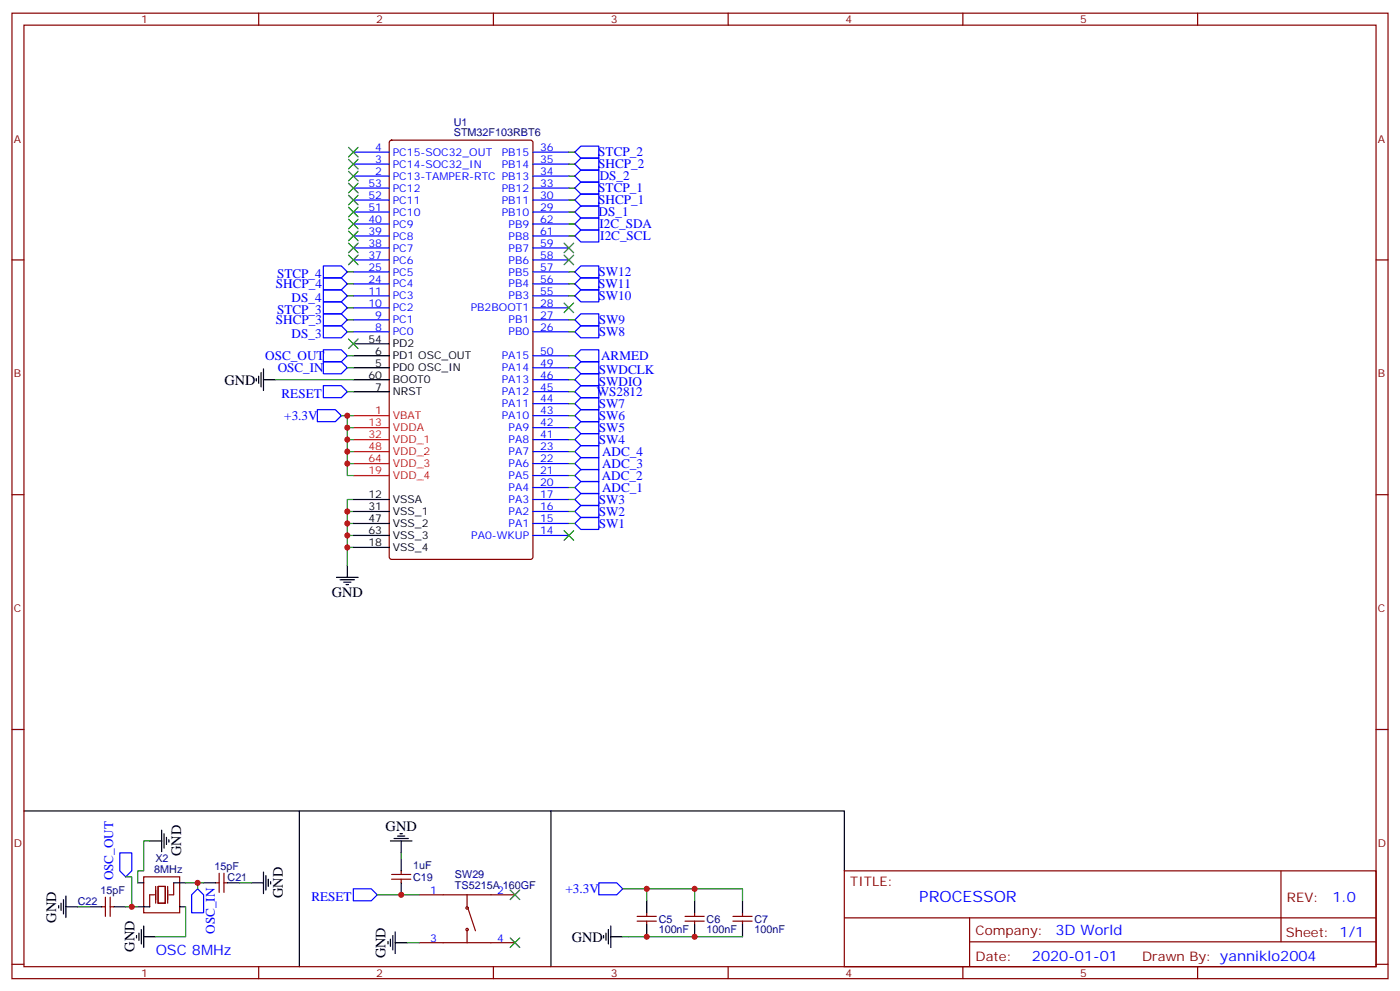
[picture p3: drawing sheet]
<svg xmlns="http://www.w3.org/2000/svg" width="412mm" height="292mm" viewBox="0 0 412 292" stroke-linecap="round" stroke-linejoin="round" font-family="sans-serif">
<path d="M7.1 238.8h81.1v45.9M88.2 238.8h74.1v45.9M162.3 238.8h86.4v17.7" fill="none" stroke="#000" stroke-width=".35"/>
<g fill="none" stroke="#870000" stroke-width=".35">
<path d="M3.5 3.9h405.4v284.3h-405.4zM7.1 7.4h398.2v277.3h-398.2zM76.2 3.9v3.5M145.3 3.9v3.5M214.5 3.9v3.5M283.6 3.9v3.5M352.8 3.9v3.5M3.5 76.6h3.6M405.3 76.6h3.6M3.5 145.7h3.6M405.3 145.7h3.6M3.5 214.8h3.6"/>
<path d="M405.3 214.8h3.6M248.7 256.5h156.6v28.2h-156.6zM377.3 256.5v20.9M248.7 270.3h156.5M285.6 277.4h119.6M285.6 270.3v14.1M3.5 284h3.6M76.2 284.7v3.5M145.3 284.7v3.5M214.5 284.7v3.5M283.6 284.7v3.5M352.8 284.7v3.5"/>
<path d="M405.3 284h3.6"/>
</g>
<path d="M114.9 41.5l.5-.2h40.9l.6 .4 .1 122.3-.5 .7h-41.1l-.7-.4v-122.3z" fill="#fff" stroke="#800000" stroke-width=".35"/>
<path d="M104.1 122.4h10.6M104.1 125.9h10.6M104.1 129.5h10.6M104.1 133h10.6M104.1 136.5h10.6M104.1 140.1h10.6" fill="none" stroke="#f00" stroke-width=".35"/>
<g fill="none" stroke="#00f" stroke-width=".35">
<path d="M104.1 51.9h10.6M104.1 48.3h10.6M104.1 44.8h10.6M104.1 58.9h10.6M104.1 55.4h10.6M157 51.9h10.6M157 48.3h10.6M157 44.8h10.6M157 58.9h10.6M157 55.4h10.6M169.3 55.4l1.8-1.8h5.3v3.6h-5.3zM169.3 51.9l1.8-1.8h5.3v3.5h-5.3z"/>
<path d="M169.3 48.3l1.8-1.7h5.3v3.5h-5.3zM169.3 44.8l1.8-1.8h5.3v3.6h-5.3zM171.1 57.2h5.3v3.5h-5.3l-1.8-1.8zM95.2 78.3h5.3l1.8 1.8-1.8 1.7h-5.3zM104.1 62.4h10.6M104.1 76.6h10.6M104.1 73h10.6M104.1 69.5h10.6M104.1 66h10.6M157 62.4h10.6M157 76.6h10.6M157 73h10.6"/>
<path d="M157 69.5h10.6M157 66h10.6M169.3 69.5l1.8-1.8h5.3v3.6h-5.3zM169.3 66l1.8-1.8h5.3v3.5h-5.3zM169.3 62.4l1.8-1.7h5.3v3.5h-5.3zM95.2 96h5.3l1.8 1.7-1.8 1.8h-5.3zM95.2 92.4h5.3l1.8 1.8-1.8 1.8h-5.3zM95.2 88.9h5.3l1.8 1.8-1.8 1.7h-5.3zM95.2 85.4h5.3l1.8 1.7-1.8 1.8h-5.3zM95.2 81.8h5.3l1.8 1.8-1.8 1.8h-5.3zM104.1 97.7h10.6M104.1 94.2h10.6"/>
<path d="M104.1 90.7h10.6M104.1 87.1h10.6M104.1 83.6h10.6M104.1 80.1h10.6M157 97.7h10.6M157 94.2h10.6M157 90.7h10.6M157 87.1h10.6M157 83.6h10.6M157 80.1h10.6M169.3 97.7l1.8-1.7h5.3v3.5h-5.3zM169.3 94.2l1.8-1.8h5.3v3.6h-5.3z"/>
<path d="M169.3 87.1l1.8-1.7h5.3v3.5h-5.3zM169.3 83.6l1.8-1.8h5.3v3.6h-5.3zM169.3 80.1l1.8-1.8h5.3v3.5h-5.3zM95.2 113.6h5.3l1.8 1.8-1.8 1.7h-5.3zM95.2 106.5h5.3l1.8 1.8-1.8 1.8h-5.3zM95.2 103h5.3l1.8 1.8-1.8 1.7h-5.3zM157 118.9h10.6M157 115.4h10.6M157 111.8h10.6M157 108.3h10.6M157 104.8h10.6M169.3 111.8l1.8-1.7h5.3v3.5h-5.3z"/>
<path d="M169.3 108.3l1.8-1.8h5.3v3.6h-5.3zM169.3 104.8l1.8-1.8h5.3v3.5h-5.3zM169.3 115.4l1.8-1.8h5.3v3.5h-5.3zM169.3 118.9l1.8-1.8h5.3v3.6h-5.3zM93.5 120.7h5.3l1.7 1.7-1.7 1.8h-5.3zM157 136.5h10.6M157 133h10.6M157 129.5h10.6M157 125.9h10.6M157 122.4h10.6M169.3 133l1.8-1.8h5.3v3.6h-5.3zM169.3 136.5l1.8-1.7h5.3v3.5h-5.3z"/>
<path d="M169.3 129.5l1.8-1.8h5.3v3.5h-5.3zM169.3 125.9l1.8-1.7h5.3v3.5h-5.3zM169.3 122.4l1.8-1.7h5.3v3.5h-5.3zM157 157.7h10.6M157 154.2h10.6M157 150.6h10.6M157 147.1h10.6M157 143.6h10.6M157 140.1h10.6M169.3 143.6l1.8-1.8h5.3v3.5h-5.3zM169.3 140.1l1.8-1.8h5.3v3.5h-5.3zM169.3 154.2l1.8-1.8h5.3v3.5h-5.3z"/>
<path d="M169.3 150.6l1.8-1.7h5.3v3.5h-5.3zM169.3 147.1l1.8-1.8h5.3v3.6h-5.3zM35.3 251.2h3.5v5.3l-1.8 1.7-1.7-1.7zM176.4 260h5.3l1.7 1.8-1.7 1.7h-5.3zM58.2 261.8l1.8 1.7v5.3h-3.6v-5.3zM104.1 261.8h5.3l1.7 1.7-1.7 1.8h-5.3z"/>
</g>
<g fill="none" stroke="#000" stroke-width=".35">
<path d="M75.5 111.5v.7M76.2 110.8v2.1M76.9 109.7v4.2M77.6 111.8h3.5M77.6 108.7v6.3M104.1 108.3h10.6M104.1 104.8h10.6M104.1 115.4h10.6M104.1 101.2h10.6M104.1 111.8h10.6M104.1 147.1h10.6M104.1 150.6h10.6"/>
<path d="M104.1 154.2h10.6M104.1 157.7h10.6M99.1 170h6.4M100.2 170.7h4.2M101.2 171.4h2.2M102 172.2h.7M102.3 166.5v3.5M104.1 161.2h10.6M40.6 260h1.7M44.1 247.6h3.5M47.6 244.5v6.3M48.3 245.5v4.3"/>
<path d="M49 246.6v2.1M49.7 247.3v.7M51.2 260h3.5M60 260h3.5M67 260h3.6M74.1 260h3.5M77.6 256.8v6.4M78.3 257.9v4.2M79 258.9v2.2M79.7 259.6v.7M115 247.6h6.4M116.1 246.9h4.2"/>
<path d="M117.1 246.2h2.1M117.8 245.5h.7M118.2 247.6v3.6M118.2 252.9v3.6M118.2 260v3.5M17.3 266.7v.7M18 266v2.1M18.7 264.9v4.3M19.4 267.1h3.5M19.4 263.9v6.3M26.5 267.1h3.5M33.5 267.1h3.5"/>
<path d="M40.2 275.5v.7M40.6 267.1h3.5M40.9 274.8v2.1M41.6 273.8v4.2M42.3 275.9h3.6M42.3 272.7v6.3M52.9 267.1h1.8M114.3 277.3v.7M115 276.6v2.1M115.7 275.5v4.3M116.4 277.6h3.5M116.4 274.5v6.3"/>
<path d="M177.8 275.5v.7M178.5 274.8v2.1M179.2 273.8v4.2M179.9 275.9h3.5M179.9 272.7v6.3M190.5 265.3v3.5M190.5 272.3v3.6M204.6 265.3v3.5M204.6 272.3v3.6M218.7 265.3v3.5M218.7 272.3v3.6"/>
</g>
<g fill="none" stroke="#870000" stroke-width=".35">
<path d="M42.3 258.2h10.6v10.6h-10.6zM51.2 260v3.5h-1.5M63.5 260h1.1M64.6 257.2v5.6M66 257.2v5.6M66 260h1M115.4 258.9h5.6M115.4 257.5h5.6M118.2 256.5v1M118.2 258.9v1.1M30 267.1h1M31 264.2v5.7"/>
<path d="M32.5 264.2v5.7M32.5 267.1h1M45.5 263.5h-1.4v3.6M45.9 261.1v4.9M46.6 261.1h2.1v4.9h-2.1zM49.4 261.1v4.9M123.5 263.5h28.2M123.5 277.6h28.2M137.6 263.5v3.6M137.6 274.1v3.5M137.9 267.8l2.2 6.3M187.7 269.9h5.6"/>
<path d="M187.7 271.3h5.6M190.5 268.8v1.1M190.5 271.3v1M201.8 269.9h5.6M201.8 271.3h5.6M204.6 268.8v1.1M204.6 271.3v1M215.9 269.9h5.6M215.9 271.3h5.6M218.7 268.8v1.1M218.7 271.3v1"/>
<circle cx="137.6" cy="273.8" r=".35"/>
<circle cx="137.6" cy="267.4" r=".35"/>
</g>
<g fill="none" stroke="#008700" stroke-width=".35">
<path d="M167.6 58.9h1.7M167.6 55.4h1.7M167.6 51.9h1.7M167.6 48.3h1.7M167.6 44.8h1.7M167.6 69.5h1.7M167.6 66h1.7M167.6 62.4h1.7M102.3 97.7h1.8M102.3 94.2h1.8M102.3 87.1h1.8M102.3 83.6h1.8"/>
<path d="M102.3 80.1h1.8M102.3 90.7h1.8M167.6 97.7h1.7M167.6 94.2h1.7M167.6 87.1h1.7M167.6 83.6h1.7M167.6 80.1h1.7M81.1 111.8h23M102.3 115.4h1.8M102.3 108.3h1.8M102.3 104.8h1.8M167.6 115.4h1.7"/>
<path d="M167.6 111.8h1.7M167.6 108.3h1.7M167.6 104.8h1.7M167.6 118.9h1.7M100.5 122.4h3.6M102.3 122.4v17.7h1.8M102.3 125.9h1.8M102.3 129.5h1.8M102.3 133h1.8M102.3 136.5h1.8M167.6 122.4h1.7M167.6 125.9h1.7"/>
<path d="M167.6 129.5h1.7M167.6 133h1.7M167.6 136.5h1.7M102.3 157.7h1.8M102.3 154.2h1.8M102.3 150.6h1.8M104.1 147.1h-1.8v19.4M167.6 154.2h1.7M167.6 150.6h1.7M167.6 143.6h1.7M167.6 140.1h1.7M167.6 147.1h1.7"/>
<path d="M102.3 161.2h1.8M37 258.2h1.8v8.9M44.1 247.6h-1.8v8.9h-1.7v3.5M54.7 260h5.3M58.2 260v1.8M70.6 260h3.5M118.2 251.2v1.7M22.9 267.1h3.6M37 267.1h3.6M54.7 267.1v8.8h-8.8M111.1 263.5h12.4M119.9 277.6h3.6"/>
<path d="M183.4 275.9h35.3M183.4 261.8h7.1M190.5 265.3v-3.5h14.1v3.5M204.6 261.8h14.1v3.5"/>
</g>
<g fill="#c00">
<circle cx="190.5" cy="261.8" r=".88"/>
<circle cx="204.6" cy="261.8" r=".88"/>
<circle cx="204.6" cy="275.9" r=".88"/>
<circle cx="102.3" cy="136.5" r=".88"/>
<circle cx="102.3" cy="133" r=".88"/>
<circle cx="102.3" cy="125.9" r=".88"/>
<circle cx="102.3" cy="150.6" r=".88"/>
<circle cx="102.3" cy="157.7" r=".88"/>
<circle cx="102.3" cy="161.2" r=".88"/>
<circle cx="118.2" cy="263.5" r=".88"/>
<circle cx="58.2" cy="260" r=".88"/>
<circle cx="38.8" cy="267.1" r=".88"/>
<circle cx="102.3" cy="154.2" r=".88"/>
<circle cx="102.3" cy="122.4" r=".88"/>
<circle cx="102.3" cy="129.5" r=".88"/>
<circle cx="190.5" cy="275.9" r=".88"/>
</g>
<g fill="#c00" stroke="#008700" stroke-width=".35">
<path d="M150.3 262.1l2.8 2.8zM150.3 264.9l2.8-2.8z"/>
<path d="M150.3 276.2l2.8 2.8zM150.3 279l2.8-2.8z"/>
<path d="M166.2 89.3l2.8 2.8zM169 89.3l-2.8 2.8z"/>
<path d="M102.7 43.4l2.8 2.8zM105.5 43.4l-2.8 2.8z"/>
<path d="M102.7 46.9l2.8 2.8zM105.5 46.9l-2.8 2.8z"/>
<path d="M102.7 50.4l2.8 2.9zM105.5 50.4l-2.8 2.9z"/>
<path d="M102.7 99.8l2.8 2.9zM105.5 99.8l-2.8 2.9z"/>
<path d="M166.2 156.3l2.8 2.8zM169 156.3l-2.8 2.8z"/>
<path d="M166.2 71.6l2.8 2.8zM169 71.6l-2.8 2.8z"/>
<path d="M166.2 75.1l2.8 2.9zM169 75.1l-2.8 2.9z"/>
<path d="M102.7 54l2.8 2.8zM105.5 54l-2.8 2.8z"/>
<path d="M102.7 57.5l2.8 2.8zM105.5 57.5l-2.8 2.8z"/>
<path d="M102.7 61l2.8 2.9zM105.5 61l-2.8 2.9z"/>
<path d="M102.7 64.6l2.8 2.8zM105.5 64.6l-2.8 2.8z"/>
<path d="M102.7 68.1l2.8 2.8zM105.5 68.1l-2.8 2.8z"/>
<path d="M102.7 71.6l2.8 2.8zM105.5 71.6l-2.8 2.8z"/>
<path d="M102.7 75.1l2.8 2.9zM105.5 75.1l-2.8 2.9z"/>
</g>
<text font-size="4.6" fill="#00f" x="270.8" y="265.5">PROCESSOR</text>
<g font-size="4.2">
<text x="66.2" y="113.3">GND</text>
<text x="97.7" y="175.7">GND</text>
<text x="113.6" y="244.8">GND</text>
<text x="53.3" y="252.1" transform="rotate(-90 53.3 252.1)">GND</text>
<text x="83.3" y="264.5" transform="rotate(-90 83.3 264.5)">GND</text>
<text x="16.6" y="271.8" transform="rotate(-90 16.6 271.8)">GND</text>
<text x="39.6" y="280.3" transform="rotate(-90 39.6 280.3)">GND</text>
<text x="168.5" y="277.3">GND</text>
<text x="113.6" y="282.2" transform="rotate(-90 113.6 282.2)">GND</text>
</g>
<g font-size="4.2" fill="#00f">
<text x="392.5" y="265.7">1.0</text>
<text x="310.9" y="275.3">3D World</text>
<text x="45.9" y="281.2">OSC 8MHz</text>
<text x="304" y="283.1">2020-01-01</text>
</g>
<g font-size="3.9" fill="#00f">
<text x="176.2" y="46.1">STCP_2</text>
<text x="176.2" y="49.6">SHCP_2</text>
<text x="176.7" y="53.1">DS_2</text>
<text x="176.2" y="56.6">STCP_1</text>
<text x="176.2" y="60.1">SHCP_1</text>
<text x="176.3" y="63.7">DS_1</text>
<text x="176.6" y="67.2">I2C_SDA</text>
<text x="176.8" y="70.8">I2C_SCL</text>
<text x="81.6" y="81.8">STCP_4</text>
<text x="176.3" y="81.3">SW12</text>
<text x="81.3" y="84.9">SHCP_4</text>
<text x="85.9" y="88.9">DS_4</text>
<text x="176.2" y="84.8">SW11</text>
<text x="176.3" y="88.4">SW10</text>
<text x="81.3" y="95.5">SHCP_3</text>
<text x="81.6" y="92.4">STCP_3</text>
<text x="176.4" y="95.4">SW9</text>
<text x="85.9" y="99.5">DS_3</text>
<text x="176.4" y="99">SW8</text>
<text x="78.1" y="106">OSC_OUT</text>
<text x="177.1" y="106.1">ARMED</text>
<text x="81.8" y="109.5">OSC_IN</text>
<text x="176.4" y="113.6">SWDIO</text>
<text x="176.4" y="110.1">SWDCLK</text>
<text x="82.9" y="117.1">RESET</text>
<text x="175.8" y="116.6">WS2812</text>
<text x="83.7" y="123.7">+3.3V</text>
<text x="176.4" y="123.7">SW6</text>
<text x="176.4" y="120.1">SW7</text>
<text x="176.4" y="130.8">SW4</text>
<text x="176.4" y="127.2">SW5</text>
<text x="177.3" y="134.3">ADC_4</text>
<text x="177.3" y="137.8">ADC_3</text>
<text x="177.3" y="141.3">ADC_2</text>
<text x="176.4" y="148.4">SW3</text>
<text x="177.3" y="144.9">ADC_1</text>
<text x="176.4" y="155.4">SW1</text>
<text x="176.4" y="151.9">SW2</text>
<text x="33.3" y="259.3" transform="rotate(-90 33.3 259.3)">OSC_OUT</text>
<text x="166.6" y="263">+3.3V</text>
<text x="91.7" y="265.3">RESET</text>
<text x="63.3" y="275" transform="rotate(-90 63.3 275)">OSC_IN</text>
</g>
<g font-size="3.9" fill="#800">
<text x="250.5" y="261.1">TITLE:</text>
<text x="379.1" y="265.7">REV:</text>
<text x="287.4" y="275.3">Company:</text>
<text x="378.7" y="275.9">Sheet: 1/1</text>
<text x="287.4" y="282.9">Date:</text>
<text x="336.4" y="283">Drawn By: yanniklo2004</text>
</g>
<g font-size="3.2" fill="#800">
<text x="41.6" y="6.9">1</text>
<text x="110.8" y="6.9">2</text>
<text x="179.9" y="6.9">3</text>
<text x="249.1" y="6.9">4</text>
<text x="318.2" y="6.9">5</text>
<text x="4.1" y="42">A</text>
<text x="405.9" y="42">A</text>
<text x="4.1" y="111.1">B</text>
<text x="405.9" y="111.1">B</text>
<text x="4.1" y="180.3">C</text>
<text x="405.9" y="180.3">C</text>
<text x="4.1" y="249.4">D</text>
<text x="405.9" y="249.4">D</text>
<text x="41.6" y="287.7">1</text>
<text x="110.8" y="287.7">2</text>
<text x="179.9" y="287.7">3</text>
<text x="249.1" y="287.7">4</text>
<text x="318.2" y="287.7">5</text>
</g>
<g font-size="3.2" fill="#000080">
<text x="133.7" y="40.1">STM32F103RBT6</text>
<text x="133.7" y="37.2">U1</text>
<text x="45.4" y="257.2">8MHz</text>
<text x="45.8" y="254">X2</text>
<text x="63.2" y="256.1">15pF</text>
<text x="121.7" y="255.9">1uF</text>
<text x="29.6" y="263.2">15pF</text>
<text x="67" y="259.5">C21</text>
<text x="121.7" y="259.4">C19</text>
<text x="134" y="261.8">TS5215A 160GF</text>
<text x="134" y="258.6">SW29</text>
<text x="22.9" y="266.5">C22</text>
<text x="194" y="274.9">100nF</text>
<text x="194" y="271.7">C5</text>
<text x="208.1" y="274.9">100nF</text>
<text x="208.1" y="271.7">C6</text>
<text x="222.2" y="274.9">100nF</text>
<text x="222.2" y="271.7">C7</text>
</g>
<g font-size="3.2" fill="#00f">
<text x="110.5" y="48">3</text>
<text x="110.5" y="44.5">4</text>
<text x="115.7" y="45.9">PC15-SOC32_OUT</text>
<text x="147.8" y="45.9">PB15</text>
<text x="159.1" y="48">35</text>
<text x="159.1" y="44.5">36</text>
<text x="110.5" y="51.5">2</text>
<text x="115.7" y="52.9">PC13-TAMPER-RTC PB13</text>
<text x="115.7" y="49.4">PC14-SOC32_IN</text>
<text x="147.8" y="49.4">PB14</text>
<text x="159.1" y="51.5">34</text>
<text x="108.5" y="58.6">52</text>
<text x="108.5" y="55">53</text>
<text x="115.7" y="60">PC11</text>
<text x="115.7" y="56.4">PC12</text>
<text x="147.8" y="60">PB11</text>
<text x="147.8" y="56.4">PB12</text>
<text x="159.1" y="58.6">30</text>
<text x="159.1" y="55">33</text>
<text x="108.5" y="65.6">40</text>
<text x="108.5" y="62.1">51</text>
<text x="115.7" y="63.5">PC10</text>
<text x="147.8" y="63.5">PB10</text>
<text x="159.1" y="62.1">29</text>
<text x="159.1" y="65.6">62</text>
<text x="108.5" y="69.1">39</text>
<text x="115.7" y="70.6">PC8</text>
<text x="115.7" y="67">PC9</text>
<text x="149.8" y="70.6">PB8</text>
<text x="149.8" y="67">PB9</text>
<text x="159.1" y="69.1">61</text>
<text x="108.5" y="76.2">37</text>
<text x="108.5" y="72.7">38</text>
<text x="115.7" y="77.6">PC6</text>
<text x="115.7" y="74.1">PC7</text>
<text x="149.8" y="77.6">PB6</text>
<text x="149.8" y="74.1">PB7</text>
<text x="159.1" y="76.2">58</text>
<text x="159.1" y="72.7">59</text>
<text x="108.5" y="83.3">24</text>
<text x="108.5" y="79.7">25</text>
<text x="115.7" y="81.1">PC5</text>
<text x="149.8" y="81.1">PB5</text>
<text x="159.1" y="83.3">56</text>
<text x="159.1" y="79.7">57</text>
<text x="108.5" y="86.8">11</text>
<text x="115.7" y="88.2">PC3</text>
<text x="115.7" y="84.7">PC4</text>
<text x="149.8" y="88.2">PB3</text>
<text x="149.8" y="84.7">PB4</text>
<text x="159.1" y="86.8">55</text>
<text x="108.5" y="90.3">10</text>
<text x="110.5" y="93.8">9</text>
<text x="115.7" y="95.2">PC1</text>
<text x="115.7" y="91.7">PC2</text>
<text x="138.7" y="91.7">PB2BOOT1</text>
<text x="149.8" y="95.2">PB1</text>
<text x="159.1" y="93.8">27</text>
<text x="159.1" y="90.3">28</text>
<text x="110.5" y="97.4">8</text>
<text x="115.7" y="98.8">PC0</text>
<text x="149.8" y="98.8">PB0</text>
<text x="159.1" y="97.4">26</text>
<text x="147.8" y="105.8">PA15</text>
<text x="159.1" y="108">49</text>
<text x="159.1" y="104.4">50</text>
<text x="147.8" y="112.9">PA13</text>
<text x="147.8" y="109.4">PA14</text>
<text x="159.1" y="111.5">46</text>
<text x="147.8" y="119.9">PA11</text>
<text x="147.8" y="116.4">PA12</text>
<text x="159.1" y="118.5">44</text>
<text x="159.1" y="115">45</text>
<text x="147.8" y="123.5">PA10</text>
<text x="159.1" y="125.6">42</text>
<text x="159.1" y="122.1">43</text>
<text x="149.8" y="130.5">PA8</text>
<text x="149.8" y="127">PA9</text>
<text x="159.1" y="129.1">41</text>
<text x="149.8" y="137.6">PA6</text>
<text x="149.8" y="134.1">PA7</text>
<text x="159.1" y="136.2">22</text>
<text x="159.1" y="132.6">23</text>
<text x="149.8" y="141.1">PA5</text>
<text x="159.1" y="143.2">20</text>
<text x="159.1" y="139.7">21</text>
<text x="149.8" y="148.2">PA3</text>
<text x="149.8" y="144.6">PA4</text>
<text x="159.1" y="146.8">17</text>
<text x="149.8" y="155.2">PA1</text>
<text x="149.8" y="151.7">PA2</text>
<text x="159.1" y="153.8">15</text>
<text x="159.1" y="150.3">16</text>
<text x="138.8" y="158.8">PA0-WKUP</text>
<text x="159.1" y="157.3">14</text>
<text x="126.7" y="263.2">1</text>
<text x="146.4" y="263.2">2</text>
<text x="126.7" y="277.3">3</text>
<text x="146.4" y="277.3">4</text>
</g>
<g font-size="3.2">
<text x="108.5" y="100.9">54</text>
<text x="110.5" y="108">5</text>
<text x="110.5" y="104.4">6</text>
<text x="115.7" y="105.8">PD1 OSC_OUT</text>
<text x="115.7" y="102.3">PD2</text>
<text x="108.5" y="111.5">60</text>
<text x="115.7" y="109.4">PD0 OSC_IN</text>
<text x="115.7" y="112.9">BOOT0</text>
<text x="110.5" y="115">7</text>
<text x="115.7" y="116.4">NRST</text>
<text x="108.5" y="146.8">12</text>
<text x="115.7" y="148.2">VSSA</text>
<text x="108.5" y="150.3">31</text>
<text x="108.5" y="153.8">47</text>
<text x="115.7" y="151.7">VSS_1</text>
<text x="115.7" y="155.2">VSS_2</text>
<text x="108.5" y="160.9">18</text>
<text x="108.5" y="157.3">63</text>
<text x="115.7" y="158.8">VSS_3</text>
<text x="115.7" y="162.3">VSS_4</text>
</g>
<g font-size="3.2" fill="#f00">
<text x="108.5" y="125.6">13</text>
<text x="110.5" y="122.1">1</text>
<text x="115.7" y="123.5">VBAT</text>
<text x="108.5" y="129.1">32</text>
<text x="115.7" y="127">VDDA</text>
<text x="115.7" y="130.5">VDD_1</text>
<text x="108.5" y="132.6">48</text>
<text x="108.5" y="136.2">64</text>
<text x="115.7" y="134.1">VDD_2</text>
<text x="115.7" y="137.6">VDD_3</text>
<text x="108.5" y="139.7">19</text>
<text x="115.7" y="141.1">VDD_4</text>
</g>
</svg>
